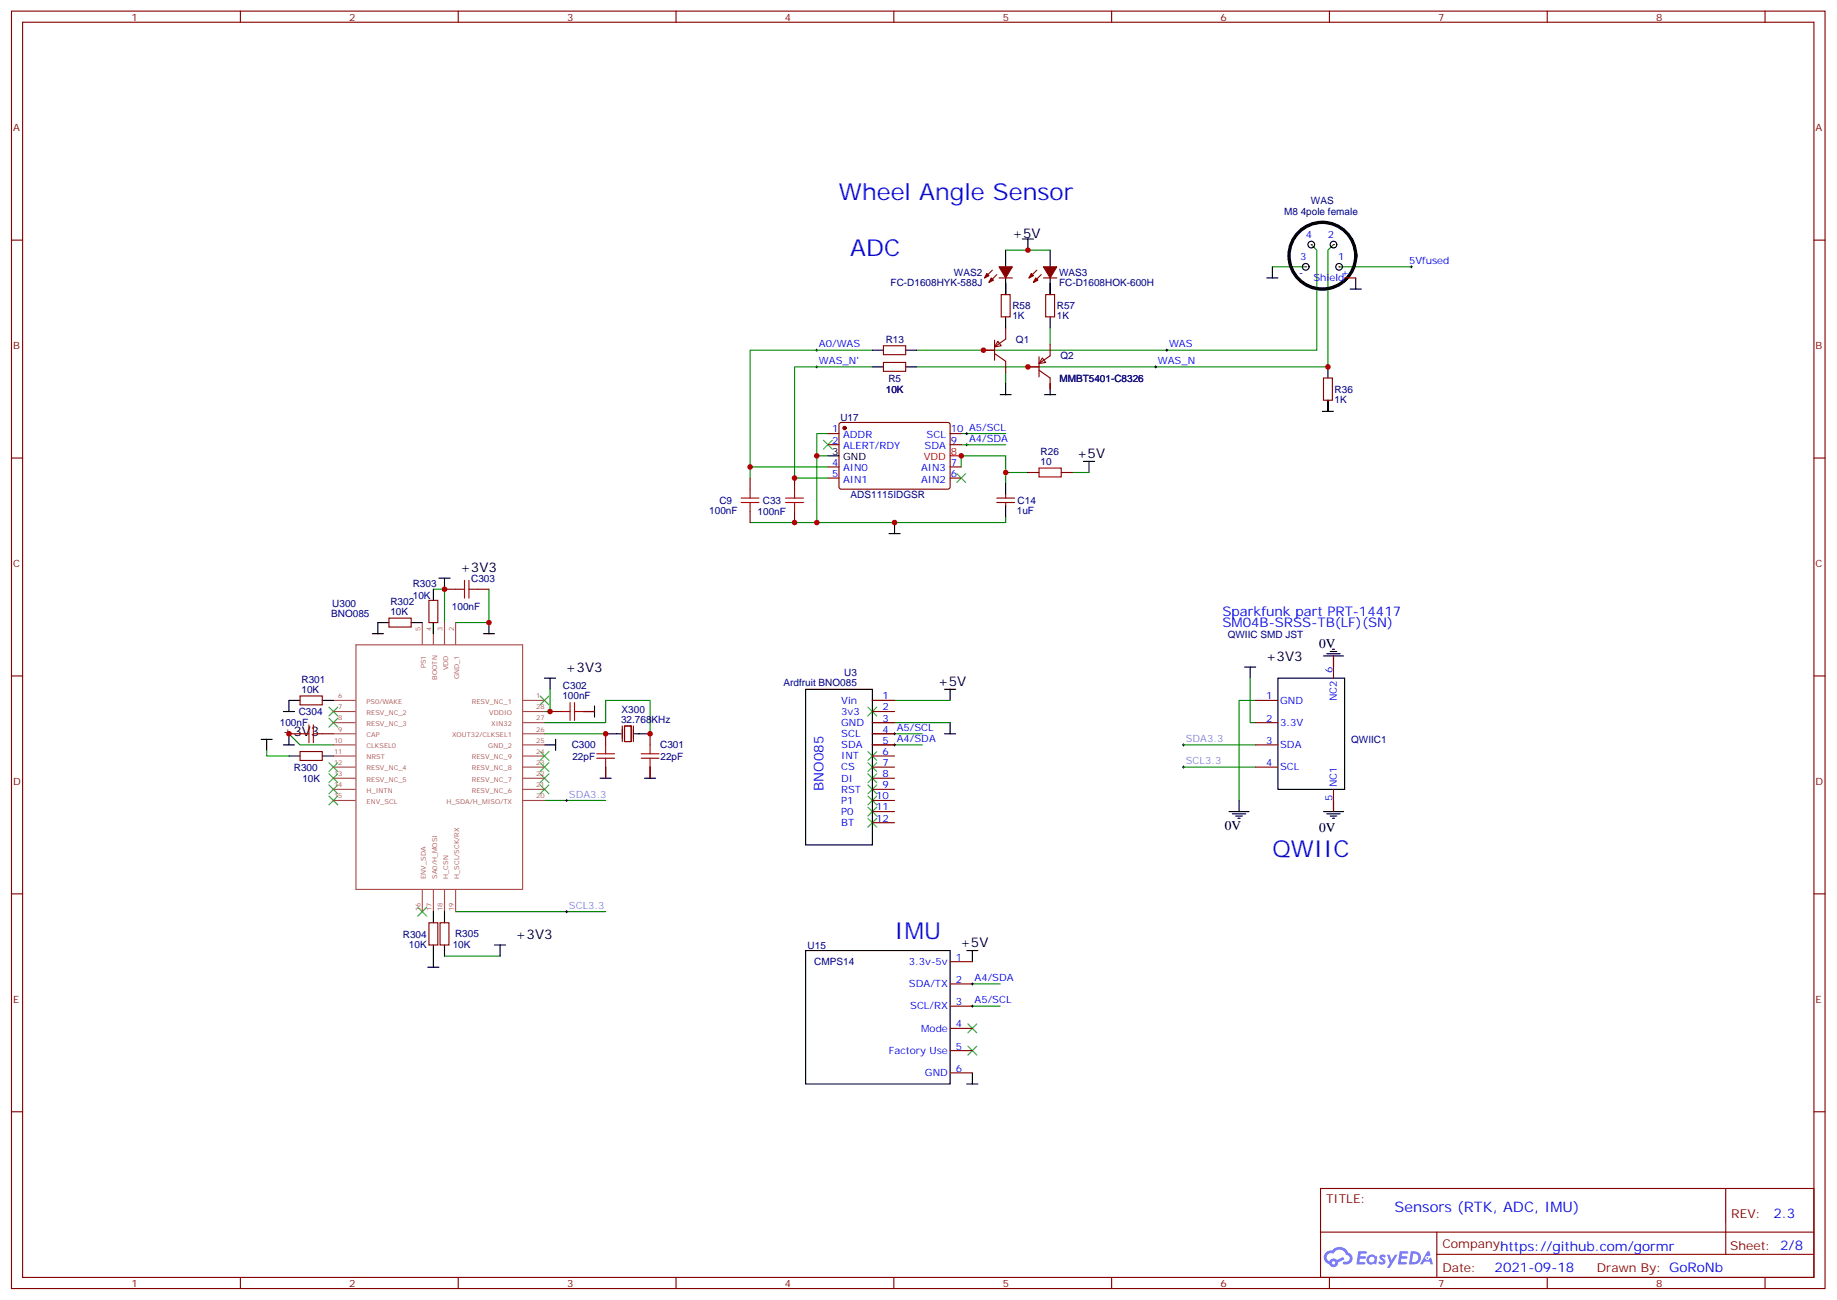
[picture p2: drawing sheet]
<svg xmlns="http://www.w3.org/2000/svg" width="583mm" height="413mm" viewBox="0 0 583 413" stroke-linecap="round" stroke-linejoin="round" font-family="sans-serif">
<g fill="none" stroke="#870000" stroke-width=".35">
<path d="M3.6 3.5h575.8v405.4h-575.8zM7.2 7.1h568.7v398.2h-568.7zM76.3 3.5v3.6M145.5 3.5v3.6M214.6 3.5v3.6M283.8 3.5v3.6M352.9 3.5v3.6M422 3.5v3.6M491.2 3.5v3.6M560.3 3.5v3.6M3.6 76.2h3.6M575.9 76.2h3.5"/>
<path d="M3.6 145.3h3.6M575.9 145.3h3.5M3.6 214.5h3.6M575.9 214.5h3.5M3.6 283.6h3.6M575.9 283.6h3.5M3.6 352.8h3.6M575.9 352.8h3.5M419.2 377.1h156.7v28.2h-156.7zM547.8 377.1l.1 20.9M419.3 391h156.4M456.1 398h119.6"/>
<path d="M456.1 391v14.1M76.3 405.3v3.6M145.5 405.3v3.6M214.6 405.3v3.6M283.8 405.3v3.6M352.9 405.3v3.6M422 405.3v3.6M491.2 405.3v3.6M560.3 405.3v3.6"/>
</g>
<g fill="#5487ff">
<path d="M438.2 398.3a1.22 1.22 0 0 1 1.7 .3l-.4 .5a.47 .47 0 0 0-.3-.4 .47 .47 0 0 0-.5 .2l.2 .3a1.14 1.14 0 0 1 .7 1.7 1.14 1.14 0 0 1-1.9 0l-.2-.2 .5-.5 .7 .4a.29 .29 0 0 0 .4-.3 .29 .29 0 0 0-.3-.3 1.04 1.04 0 0 1-.6-1.7z"/>
<path d="M431.2 397h2.4l.3 .2-.1 .5-1.9 .1-.1 .8h1.5l.4 .4-.4 .4h-1.6l-.2 1.1h1.8l.1 .3-.1 .3-2.7 .1z"/>
<path d="M444.4 397.1l2.6 .1-.1 .5-1.8 .1-.1 .8h1.5l.3 .4-.4 .4h-1.5l-.2 1.1h1.7l.2 .3-.2 .3-2.6 .1z"/>
<path d="M453.1 397.1h.7l.3 1.2-.6 .3a.69 .69 0 0 0-1 .3 .69 .69 0 0 0 .5 1 .69 .69 0 0 0 .8-.7l.5-.2 .6 2.2h-.8l-.2-.9h-1.7l-.5 .9h-.9z"/>
<path d="M440.3 398.1h.8l.6 1.9 1.1-1.9h.9l-2.5 4.2h-.9l.9-1.5z"/>
<path d="M447.9 397.1l-.6 4.1h1.4a2.11 2.11 0 0 0 2.4-2.1 2.11 2.11 0 0 0-2.5-2zM448.6 397.8a1.43 1.43 0 0 1 1.7 1.6 1.43 1.43 0 0 1-2.1 1.1z"/>
<path d="M434.2 398.7a1.54 1.54 0 0 0-.1 2.1 1.54 1.54 0 0 0 2.2 .2l.6 .2 .3-2.3-.6-.3a1.49 1.49 0 0 0-2.4 .1zM434.5 399.7a.94 .94 0 0 1 1.8 0 .94 .94 0 0 1-1.8 0z"/>
<path d="M420.9 397.4a2.18 2.18 0 0 0 1.1 3.7 1.44 1.44 0 0 0 1.6 1 1.44 1.44 0 0 0 1.2-1.5l2-1-.4-.8-2 1a1.47 1.47 0 0 0-2.4 .4 1.39 1.39 0 0 1-.7-1.9 1.39 1.39 0 0 1 2-.5 2.12 2.12 0 0 1 2.2-1.3 2.12 2.12 0 0 1 1.9 1.7 1.14 1.14 0 0 1 1.1 1.4 1.14 1.14 0 0 1-1.7 .8 .43 .43 0 0 0-.5 .3 .43 .43 0 0 0 .4 .5 1.98 1.98 0 0 0 2.5-1.2 1.98 1.98 0 0 0-1.2-2.5 3.1 3.1 0 0 0-5.3-.7l-.8 .1zM422.8 400.7a.55 .55 0 0 1 1.1 0 .55 .55 0 0 1-1.1 0z"/>
<circle cx="453.1" cy="399.2" r=".26"/>
</g>
<g fill="none" stroke="#3c3" stroke-width=".35">
<path d="M261.4 139.7l2.8 2.8M264.2 139.7l-2.8 2.8M303.7 150.3l2.9 2.8M306.6 150.3l-2.9 2.8M104.4 224.4l2.8 2.8M104.4 227.9l2.8 2.8M107.2 224.4l-2.8 2.8M107.2 227.9l-2.8 2.8M171.4 238.5l2.9 2.8M171.4 220.8l2.9 2.9M174.3 238.5l-2.9 2.8M174.3 220.8l-2.9 2.9"/>
<path d="M275.5 224.4l2.8 2.8M275.5 238.5l2.8 2.8M278.3 224.4l-2.8 2.8M278.3 238.5l-2.8 2.8M104.4 252.6l2.8 2.8M104.4 249.1l2.8 2.8M104.4 245.5l2.8 2.9M104.4 242l2.8 2.8M107.2 252.6l-2.8 2.8M107.2 249.1l-2.8 2.8M107.2 245.5l-2.8 2.9M107.2 242l-2.8 2.8"/>
<path d="M171.4 242l2.9 2.8M171.4 245.5l2.9 2.9M171.4 249.1l2.9 2.8M174.3 242l-2.9 2.8M174.3 245.5l-2.9 2.9M174.3 249.1l-2.9 2.8M275.5 242l2.8 2.8M275.5 245.5l2.8 2.9M275.5 249.1l2.8 2.8M275.5 252.6l2.8 2.8M275.5 256.1l2.8 2.8M275.5 259.6l2.8 2.9"/>
<path d="M278.3 242l-2.8 2.8M278.3 245.5l-2.8 2.9M278.3 249.1l-2.8 2.8M278.3 252.6l-2.8 2.8M278.3 256.1l-2.8 2.8M278.3 259.6l-2.8 2.9M132.6 287.9l2.9 2.8M135.5 287.9l-2.9 2.8M307.3 332l2.8 2.8M307.3 324.9l2.8 2.8M310.1 332l-2.8 2.8M310.1 324.9l-2.8 2.8"/>
</g>
<g fill="none" stroke="#008700" stroke-width=".35">
<path d="M319.3 79.4h14.1M416.3 77.6l1.7 1.8v31.7h-127M423.3 77.6l-1.7 1.8v37h-130.6M319.3 90v3.5M333.4 90v3.5M403.9 84.7h10.6M425.1 84.7h22.9M276.9 111.1h-38.8v37.1h24.7M276.9 116.4h-24.7v35.3h10.6M319.3 118.2v3.5M333.4 104.1v5.3M262.8 137.6h-3.5v7"/>
<path d="M305.2 137.6h14.1M333.4 121.7v1.8M421.6 127v3.5M238.1 148.2v3.5M252.2 151.7v1.8M262.8 144.6h-3.5v21.2h60v-1.8M305.2 148.2v-3.6h14.1v8.9M305.2 141.1h14.1M319.3 149.9h7M340.4 149.9h5.3M238.1 165.8h21.2M137.6 187h3.5v10.6"/>
<path d="M137.6 197.6v3.5M155.2 187v10.6h-10.6M174.6 218.7v7.1h-1.7M396.9 215.2v14.1h1.7M423.3 208.1v3.6M84.7 238.1v1.8h7M91.7 232.8l3.5 3.6h10.6M172.9 229.3h19.4v-7h14.1v10.5M172.9 232.8h19.4M185.2 225.8h3.5M276.9 229.3h24.7M276.9 232.8h15.9"/>
<path d="M276.9 236.4h15.9M276.9 222.3h24.7M375.7 236.4h22.9M398.6 222.3h-5.3v31.7M172.9 254h19.4M192.3 243.4v3.5M206.4 243.4v3.5M375.7 243.4h22.9M423.3 254v3.5M144.6 289.3h47.7M141.1 303.4h17.6M308.7 312.2h8.8"/>
<path d="M308.7 319.3h8.8"/>
</g>
<g fill="none" stroke="#000" stroke-width=".35">
<path d="M319.3 79.4v5.3M324.6 75.8h3.5M326.3 75.8v3.6M333.4 79.4v5.3M319.3 88.2v5.3M333.4 88.2v5.3M402.2 88.2h3.5M403.9 84.7v3.5M428.6 91.7h3.6M430.4 88.2v3.5M276.9 116.4h3.6M276.9 111.1h3.6"/>
<path d="M287.5 116.4h3.5M287.5 111.1h3.5M319.3 100.5v3.6M333.4 100.5v3.6M421.6 116.4v3.5M317.5 125.2h3.5M319.3 121.7v3.5M331.6 125.2h3.5M333.4 121.7v3.5M419.8 130.5h3.5M421.6 127v3.5M262.8 144.6h3.5"/>
<path d="M319.3 153.5v3.5M344 146.4h3.5M345.7 146.4v3.5M282.2 169.3h3.6M284 165.8v3.5M319.3 160.5v3.5M119.9 197.6v3.5M139.3 183.4h3.6M141.1 183.4v3.6M155.2 197.6v3.5M118.2 201.1h3.5M153.5 201.1h3.5"/>
<path d="M172.9 215.2h3.5M174.6 215.2v3.5M255.8 218.7h21.1v49.4h-21.1zM299.9 218.7h3.5M301.6 218.7v3.6M395.1 211.7h3.5M396.9 211.7v3.5M420.2 208.1h6.3M421.2 207.4h4.2M422.3 206.7h2.1M423 206h.7M423.3 208.1v3.6"/>
<path d="M82.9 234.6h3.5M84.7 234.6v3.5M90 225.8h3.5M90 236.4h3.5M91.7 222.3v3.5M91.7 232.8v3.6M172.9 236.4h3.5M176.4 234.6v3.5M185.2 225.8h3.5M188.7 224v3.5M299.9 232.8h3.5M301.6 229.3v3.5"/>
<path d="M190.5 246.9h3.5M192.3 243.4v3.5M204.6 246.9h3.5M206.4 243.4v3.5M390.2 257.5h6.3M391.2 258.2h4.3M392.3 258.9h2.1M393 259.6h.7M393.3 254v3.5M420.2 257.5h6.3M421.2 258.2h4.2M422.3 258.9h2.1"/>
<path d="M423 259.6h.7M423.3 254v3.5M157 299.9h3.5M158.7 299.9v3.5M135.8 306.9h3.5M137.6 303.4v3.5M255.8 301.6h45.8v42.4h-45.8zM306.9 301.6h3.5M308.7 301.6v3.6M306.9 344h3.5M308.7 340.4v3.6"/>
</g>
<g fill="none" stroke="#000" stroke-width=".32">
<path d="M447.7 84.7h.7M448 84.3v.7M258.9 116.4h.7M258.9 111.1h.7M259.3 110.8v.7M259.3 116.1v.7M366.5 116.4h.7M366.9 116.1v.7M370.1 111.1h.7M370.4 110.8v.7M306.6 137.6h.7M306.9 137.2v.7"/>
<path d="M306.6 141.1h.7M306.9 140.8v.7M283.6 236.4h.7M283.6 232.8h.7M284 232.5v.7M284 236v.7M375.4 236.4h.7M375.7 236v.7M179.6 254h.7M179.9 253.6v.8M375.4 243.4h.7M375.7 243.1v.7"/>
<path d="M179.6 289.3h.7M179.9 288.9v.7M308.3 319.3h.7M308.3 312.2h.7M308.7 311.9v.7M308.7 318.9v.7"/>
</g>
<g fill="none" stroke="#870000" stroke-width=".35">
<path d="M315 85.7l-2.4 2.5M316.4 87.1l-2.4 2.5M317.1 88.2h4.3M317.9 93.5h2.8v7h-2.8zM329.1 85.7l-2.4 2.5M330.6 87.1l-2.5 2.5M331.3 88.2h4.2M332 93.5h2.8v7h-2.8zM280.5 115h7v2.8h-7zM280.5 109.7h7v2.8h-7zM312.2 111.1h3.5M315.7 112.2l3.6 2.5v3.5"/>
<path d="M315.7 108v6.3M316.8 108.3l1.1 1.4-2.2 .4zM319.3 104.1v3.5l-3.6 2.5M326.3 116.4h3.5M329.8 113.2v6.4M329.8 117.5l3.6 2.4v3.6M330.9 113.6l1.1 1.4-2.2 .4zM333.4 109.4v3.5l-3.6 2.5M420.2 119.9h2.8v7.1h-2.8zM262.8 137.6h3.5M266.6 134.3l.5-.2h34.1l.4 .7v20l-.7 .4h-34.1l-.5-.7v-19.7zM301.6 137.6h3.6"/>
<path d="M238.1 151.7v3.5M252.2 151.7v3.5M262.8 141.1h3.5M262.8 148.2h3.5M262.8 151.7h3.5M301.6 141.1h3.6M301.6 148.2h3.6M301.6 151.7h3.6M316.4 158h5.7M316.4 159.5h5.7M319.3 157v1M319.3 159.5v1"/>
<path d="M238.1 162.3v3.5M252.2 162.3v3.5M276.9 222.3h7.1M276.9 225.8h7.1M276.9 229.3h7.1M276.9 232.8h7.1M276.9 236.4h7.1M276.9 239.9h7.1M276.9 243.4h7.1M276.9 246.9h7.1M276.9 250.5h7.1M276.9 254h7.1"/>
<path d="M276.9 257.5h7.1M276.9 261.1h7.1M301.6 305.2h7.1M301.6 312.2h7.1M301.6 319.3h7.1M301.6 326.3h7.1M301.6 333.4h7.1M301.6 340.4h7.1"/>
</g>
<path d="M235.3 159.5h5.6M235.3 158h5.6M238.1 155.2v2.8M238.1 159.5v2.8M249.4 159.5h5.7M249.4 158h5.7M252.2 155.2v2.8M252.2 159.5v2.8" fill="none" stroke="#a10000" stroke-width=".35"/>
<g fill="#870000" stroke="#870000" stroke-width=".35">
<path d="M317.1 84.7h4.3l-2.1 3.5z"/>
<path d="M314.7 88.2l.7 .7-1.4 .7z"/>
<path d="M313.3 86.8l.7 .7-1.4 .7z"/>
<path d="M331.3 84.7h4.2l-2.1 3.5z"/>
<path d="M328.8 88.2l.7 .7-1.4 .7z"/>
<path d="M327.4 86.8l.7 .7-1.4 .7z"/>
<circle cx="268.1" cy="135.8" r=".53"/>
</g>
<path d="M301.6 144.6h3.6" fill="none" stroke="#f00" stroke-width=".35"/>
<circle cx="419.8" cy="81.1" r="10.6" fill="none" stroke="#000" stroke-width="1.1"/>
<g fill="#870000">
<circle cx="425.1" cy="84.7" r=".18"/>
<circle cx="414.5" cy="84.7" r=".18"/>
<circle cx="416.3" cy="77.6" r=".18"/>
<circle cx="423.3" cy="77.6" r=".18"/>
</g>
<g fill="none" stroke="#000" stroke-width=".35">
<path d="M119.9 197.6h3.6M130.5 197.6h3.6M137.6 187v3.5M137.6 197.6v3.5M405.7 215.2h21.2v35.3h-21.2zM91.7 239.9h3.5M91.7 222.3h3.5M102.3 239.9h3.5M102.3 222.3h3.5M192.3 232.8h4.9M201.4 232.8h5M137.6 289.3v3.5"/>
<path d="M137.6 299.9v3.5M141.1 289.3v3.5M141.1 299.9v3.5"/>
<circle cx="416.3" cy="77.6" r="1.06"/>
<circle cx="423.3" cy="77.6" r="1.06"/>
<circle cx="414.5" cy="84.7" r="1.06"/>
<circle cx="425.1" cy="84.7" r="1.06"/>
</g>
<g fill="none" stroke="#870000" stroke-width=".35">
<path d="M426.9 88.2h3.5M326.3 149.9h3.5M336.9 149.9h3.5M123.5 196.1h7v2.9h-7zM136.2 190.5h2.8v7.1h-2.8zM141.1 187h3.5M151.7 187h3.5M423.3 208.1v7.1M91.7 232.8h3.5M95.2 238.5h7.1v2.8h-7.1zM95.2 220.8h7.1v2.9h-7.1zM102.3 232.8h3.5"/>
<path d="M174.6 225.8h3.6M185.2 225.8h3.5M192.3 232.8v3.6M197.6 230.4v4.9M198.3 230.4h2.1v4.9h-2.1zM201.1 230.4v4.9M206.4 232.8v3.6M398.6 222.3h7.1M398.6 229.3h7.1M398.6 236.4h7.1M192.3 243.4v3.5M206.4 243.4v3.5"/>
<path d="M398.6 243.4h7.1M423.3 250.5v7M136.2 292.8h2.8v7.1h-2.8zM139.7 292.8h2.8v7.1h-2.8z"/>
</g>
<g fill="none" stroke="#a64a4a" stroke-width=".35">
<path d="M134.1 197.6v6.9M137.6 197.6v6.9M141.1 197.6v6.9M144.6 197.6v6.9M113 204.6h52.9v77.6h-52.9zM105.8 222.3h7M105.8 225.8h7M105.8 229.3h7M105.8 232.8h7M105.8 236.4h7M105.8 239.9h7M165.9 222.3h7"/>
<path d="M165.9 225.8h7M165.9 229.3h7M165.9 232.8h7M165.9 236.4h7M165.9 239.9h7M105.8 243.4h7M105.8 246.9h7M105.8 250.5h7M105.8 254h7M165.9 243.4h7M165.9 246.9h7M165.9 250.5h7"/>
<path d="M165.9 254h7M134.1 282.3v7M137.6 282.3v7M141.1 282.3v7M144.6 282.3v7"/>
</g>
<g fill="none" stroke="#a10000" stroke-width=".35">
<path d="M329.8 148.5h7.1v2.8h-7.1zM144.6 187h2.9M147.5 184.2v5.6M148.9 184.2v5.6M148.9 187h2.8M95.2 232.8h2.9M98.1 230v5.7M99.5 230v5.7M99.5 232.8h2.8M178.2 225.8h2.8M181 223v5.6M182.4 223v5.6"/>
<path d="M182.4 225.8h2.8M189.4 239.2h5.7M192.3 236.4v2.8M203.6 239.2h5.6M206.4 236.4v2.8M189.4 240.6h5.7M192.3 240.6v2.8M203.6 240.6h5.6M206.4 240.6v2.8"/>
</g>
<g fill="#c00">
<circle cx="252.2" cy="151.7" r=".88"/>
<circle cx="238.1" cy="148.2" r=".88"/>
<circle cx="252.2" cy="165.8" r=".88"/>
<circle cx="259.3" cy="165.8" r=".88"/>
<circle cx="259.3" cy="144.6" r=".88"/>
<circle cx="326.3" cy="79.4" r=".88"/>
<circle cx="326.3" cy="116.4" r=".88"/>
<circle cx="319.3" cy="149.9" r=".88"/>
<circle cx="312.2" cy="111.1" r=".88"/>
<circle cx="284" cy="165.8" r=".88"/>
<circle cx="421.6" cy="116.4" r=".88"/>
<circle cx="305.2" cy="144.6" r=".88"/>
<circle cx="192.3" cy="232.8" r=".88"/>
<circle cx="206.4" cy="232.8" r=".88"/>
<circle cx="174.6" cy="225.8" r=".88"/>
<circle cx="155.2" cy="197.6" r=".88"/>
<circle cx="141.1" cy="187" r=".88"/>
<circle cx="91.7" cy="232.8" r=".88"/>
</g>
<g font-size="7.4" fill="#00f">
<text x="266.3" y="63.5">Wheel Angle Sensor</text>
<text x="269.9" y="81.1">ADC</text>
<text x="403.9" y="272">QWIIC</text>
<text x="284" y="298.1">IMU</text>
</g>
<text font-size="4.6" fill="#00f" x="442.7" y="384.5">Sensors (RTK, ADC, IMU)</text>
<g font-size="4.2">
<text x="321.4" y="75.5">+5V</text>
<text x="341.8" y="145.3">+5V</text>
<text x="146.1" y="181.4">+3V3</text>
<text x="401.8" y="209.6">+3V3</text>
<text x="418.7" y="205.7">0V</text>
<text x="179.6" y="213.2">+3V3</text>
<text x="297.7" y="217.6">+5V</text>
<text x="89.7" y="233.5">+3V3</text>
<text x="388.8" y="263.5">0V</text>
<text x="418.8" y="264">0V</text>
<text x="163.7" y="297.8">+3V3</text>
<text x="304.8" y="300.5">+5V</text>
</g>
<g font-size="4.2" fill="#00f">
<text x="388.1" y="195.4">Sparkfunk part PRT-14417</text>
<text x="388.1" y="199">SM04B-SRSS-TB(LF)(SN)</text>
<text x="261.4" y="251" transform="rotate(-90 261.4 251)">BNO085</text>
<text x="563" y="386.4">2.3</text>
<text x="474.5" y="403.7">2021-09-18</text>
</g>
<g font-size="3.9" fill="#800">
<text x="421" y="381.7">TITLE:</text>
<text x="549.6" y="386.4">REV:</text>
<text x="457.9" y="395.9">Company:https://github.com/gormr</text>
<text x="549.3" y="396.5">Sheet: 2/8</text>
<text x="457.9" y="403.6">Date:</text>
<text x="506.9" y="403.7">Drawn By: GoRoNb</text>
</g>
<g font-size="3.2" fill="#800">
<text x="41.7" y="6.5">1</text>
<text x="110.9" y="6.5">2</text>
<text x="180" y="6.5">3</text>
<text x="249.2" y="6.5">4</text>
<text x="318.3" y="6.5">5</text>
<text x="387.5" y="6.5">6</text>
<text x="456.6" y="6.5">7</text>
<text x="525.8" y="6.5">8</text>
<text x="4.2" y="41.6">A</text>
<text x="576.4" y="41.6">A</text>
<text x="4.2" y="110.8">B</text>
<text x="576.4" y="110.8">B</text>
<text x="4.2" y="179.9">C</text>
<text x="576.4" y="179.9">C</text>
<text x="4.2" y="249.1">D</text>
<text x="576.4" y="249.1">D</text>
<text x="4.2" y="318.2">E</text>
<text x="576.4" y="318.2">E</text>
<text x="41.7" y="408.3">1</text>
<text x="110.9" y="408.3">2</text>
<text x="180" y="408.3">3</text>
<text x="249.2" y="408.3">4</text>
<text x="318.3" y="408.3">5</text>
<text x="387.5" y="408.3">6</text>
<text x="456.6" y="408.3">7</text>
<text x="525.8" y="408.3">8</text>
</g>
<g font-size="3.2" fill="#000080">
<text x="416.2" y="64.6">WAS</text>
<text x="407.6" y="68.2">M8 4pole female</text>
<text x="302.9" y="87.6">WAS2</text>
<text x="336.2" y="87.6">WAS3</text>
<text x="282.7" y="90.7">FC-D1608HYK-588J</text>
<text x="336.2" y="90.8">FC-D1608HOK-600H</text>
<text x="321.4" y="101.3">1K</text>
<text x="321.4" y="98.2">R58</text>
<text x="335.5" y="101.3">1K</text>
<text x="335.5" y="98.2">R57</text>
<text x="281.2" y="108.7">R13</text>
<text x="322.5" y="108.8">Q1</text>
<text x="336.6" y="114.1">Q2</text>
<text x="281.2" y="124.6">10K</text>
<text x="282" y="121.1">R5</text>
<text x="336.3" y="121.1">MMBT5401-C8326</text>
<text x="423.7" y="124.6">R36</text>
<text x="423.7" y="127.8">1K</text>
<text x="266.8" y="133.4">U17</text>
<text x="330.4" y="147.5">10</text>
<text x="330.4" y="144.3">R26</text>
<text x="228.4" y="159.9">C9</text>
<text x="242.2" y="159.9">C33</text>
<text x="270" y="158.1">ADS1115IDGSR</text>
<text x="323" y="159.9">C14</text>
<text x="225.2" y="163.1">100nF</text>
<text x="240.5" y="163.4">100nF</text>
<text x="322.8" y="163.1">1uF</text>
<text x="149.6" y="184.6">C303</text>
<text x="123.9" y="192">R302</text>
<text x="131" y="186.4">R303</text>
<text x="131" y="189.9">10K</text>
<text x="105.1" y="195.8">BNO085</text>
<text x="105.5" y="192.6">U300</text>
<text x="123.9" y="195.1">10K</text>
<text x="143.5" y="193.4">100nF</text>
<text x="389.7" y="202.4">QWIIC SMD JST</text>
<text x="268" y="214.4">U3</text>
<text x="95.7" y="219.8">10K</text>
<text x="95.7" y="216.7">R301</text>
<text x="178.5" y="221.9">100nF</text>
<text x="178.7" y="218.7">C302</text>
<text x="248.8" y="217.7">Ardfruit BNO085</text>
<text x="94.8" y="226.9">C304</text>
<text x="197.3" y="226.1">X300</text>
<text x="88.8" y="230.4">100nF</text>
<text x="197.2" y="229.3">32.768KHz</text>
<text x="181.5" y="237.5">C300</text>
<text x="209.6" y="237.5">C301</text>
<text x="428.9" y="235.9">QWIIC1</text>
<text x="93.3" y="244.5">R300</text>
<text x="181.7" y="241">22pF</text>
<text x="209.7" y="241">22pF</text>
<text x="96" y="248.1">10K</text>
<text x="127.9" y="297.5">R304</text>
<text x="144.5" y="297.5">R305</text>
<text x="129.8" y="300.7">10K</text>
<text x="143.7" y="300.7">10K</text>
<text x="256.4" y="301">U15</text>
<text x="258.5" y="306.3">CMPS14</text>
</g>
<g font-size="3.2" fill="#00f">
<text x="414.5" y="75.5">4</text>
<text x="421.6" y="75.5">2</text>
<text x="412.7" y="82.6">3</text>
<text x="424.8" y="82.6">1</text>
<text x="447.3" y="83.8">5Vfused</text>
<text x="412.4" y="87.5">-</text>
<text x="417" y="89.3">Shield</text>
<text x="425.8" y="87.5">+</text>
<text x="260" y="110.2">A0/WAS</text>
<text x="371.1" y="110.2">WAS</text>
<text x="260" y="115.5">WAS_N'</text>
<text x="367.6" y="115.5">WAS_N</text>
<text x="264.2" y="137.2">1</text>
<text x="301.8" y="137.2">10 A5/SCL</text>
<text x="264.2" y="140.8">2</text>
<text x="267.7" y="139">ADDR</text>
<text x="267.7" y="142.5">ALERT/RDY</text>
<text x="293.5" y="142.5">SDA</text>
<text x="294.2" y="139">SCL</text>
<text x="301.8" y="140.8">9</text>
<text x="307.6" y="140.2">A4/SDA</text>
<text x="264.2" y="147.8">4</text>
<text x="267.7" y="149.6">AIN0</text>
<text x="292.4" y="149.6">AIN3</text>
<text x="301.8" y="147.8">7</text>
<text x="264.2" y="151.3">5</text>
<text x="267.7" y="153.1">AIN1</text>
<text x="292.4" y="153.1">AIN2</text>
<text x="301.8" y="151.3">6</text>
<text x="423" y="213.4" transform="rotate(-90 423 213.4)">6</text>
<text x="280.2" y="221.9">1</text>
<text x="401.9" y="221.9">1</text>
<text x="267.1" y="223.3">Vin</text>
<text x="267.1" y="226.8">3v3</text>
<text x="280.2" y="225.4">2</text>
<text x="406.4" y="223.3">GND</text>
<text x="424.4" y="222.5" transform="rotate(-90 424.4 222.5)">NC2</text>
<text x="267.1" y="230.4">GND</text>
<text x="267.1" y="233.9">SCL</text>
<text x="280.2" y="229">3</text>
<text x="280.2" y="232.5">4</text>
<text x="284.7" y="232">A5/SCL</text>
<text x="401.9" y="229">2</text>
<text x="406.4" y="230.4">3.3V</text>
<text x="267.1" y="237.4">SDA</text>
<text x="280.2" y="236">5</text>
<text x="280.2" y="239.5">6</text>
<text x="284.7" y="235.5">A4/SDA</text>
<text x="401.9" y="236">3</text>
<text x="406.4" y="237.4">SDA</text>
<text x="267.1" y="240.9">INT</text>
<text x="267.1" y="244.5">CS</text>
<text x="280.2" y="243.1">7</text>
<text x="401.9" y="243.1">4</text>
<text x="406.4" y="244.5">SCL</text>
<text x="267.1" y="248">DI</text>
<text x="267.1" y="251.5">RST</text>
<text x="280.2" y="246.6">8</text>
<text x="280.2" y="250.1">9</text>
<text x="424.4" y="249.8" transform="rotate(-90 424.4 249.8)">NC1</text>
<text x="267.1" y="255.1">P1</text>
<text x="278.2" y="253.6">10</text>
<text x="278.2" y="257.2">11</text>
<text x="423" y="254.3" transform="rotate(-90 423 254.3)">5</text>
<text x="267.1" y="258.6">P0</text>
<text x="267.1" y="262.1">BT</text>
<text x="278.2" y="260.7">12</text>
<text x="303.4" y="304.8">1</text>
<text x="288.5" y="306.2">3.3v-5v</text>
<text x="303.4" y="311.9">2</text>
<text x="309.4" y="311.3">A4/SDA</text>
<text x="288.6" y="313.3">SDA/TX</text>
<text x="288.9" y="320.3">SCL/RX</text>
<text x="303.4" y="318.9">3</text>
<text x="309.4" y="318.4">A5/SCL</text>
<text x="292.5" y="327.4">Mode</text>
<text x="303.4" y="326">4</text>
<text x="282.2" y="334.4">Factory Use</text>
<text x="303.4" y="333">5</text>
<text x="293.6" y="341.5">GND</text>
<text x="303.4" y="340.1">6</text>
</g>
<g font-size="3.2">
<text x="264.2" y="144.3">3</text>
<text x="267.7" y="146.1">GND</text>
</g>
<g font-size="3.2" fill="#f00">
<text x="293.3" y="146.1">VDD</text>
<text x="301.8" y="144.3">8</text>
</g>
<g font-size="3.2" fill="#8080ff">
<text x="376.4" y="235.5">SDA3.3</text>
<text x="376.4" y="242.5">SCL3.3</text>
<text x="180.6" y="253.1">SDA3.3</text>
<text x="180.6" y="288.4">SCL3.3</text>
</g>
<g font-size="2.1" fill="#a54b4b">
<text x="133.5" y="200.3" transform="rotate(-90 133.5 200.3)">5</text>
<text x="137" y="200.3" transform="rotate(-90 137 200.3)">4</text>
<text x="140.5" y="200.3" transform="rotate(-90 140.5 200.3)">3</text>
<text x="144.1" y="200.3" transform="rotate(-90 144.1 200.3)">2</text>
<text x="135.2" y="212" transform="rotate(-90 135.2 212)">PS1</text>
<text x="138.7" y="215.6" transform="rotate(-90 138.7 215.6)">BOOTN</text>
<text x="142.3" y="212.7" transform="rotate(-90 142.3 212.7)">VDD</text>
<text x="145.8" y="215.5" transform="rotate(-90 145.8 215.5)">GND_1</text>
<text x="107.4" y="221.6">6</text>
<text x="170.2" y="221.6">1</text>
<text x="107.4" y="225.1">7</text>
<text x="116.4" y="223.3">PS0/WAKE</text>
<text x="116.4" y="226.8">RESV_NC_2</text>
<text x="149.8" y="223.3">RESV_NC_1</text>
<text x="155.3" y="226.8">VDDIO</text>
<text x="170.2" y="225.1">28</text>
<text x="107.4" y="228.6">8</text>
<text x="107.4" y="232.1">9</text>
<text x="116.4" y="230.3">RESV_NC_3</text>
<text x="116.4" y="233.9">CAP</text>
<text x="143.5" y="233.9">XOUT32/CLKSEL1</text>
<text x="155.9" y="230.3">XIN32</text>
<text x="170.2" y="232.1">26</text>
<text x="170.2" y="228.6">27</text>
<text x="106" y="235.7">10</text>
<text x="106" y="239.2">11</text>
<text x="116.4" y="237.4">CLKSEL0</text>
<text x="155" y="237.4">GND_2</text>
<text x="170.2" y="239.2">24</text>
<text x="170.2" y="235.7">25</text>
<text x="106" y="242.7">12</text>
<text x="116.4" y="240.9">NRST</text>
<text x="116.4" y="244.5">RESV_NC_4</text>
<text x="149.8" y="244.5">RESV_NC_8</text>
<text x="149.8" y="240.9">RESV_NC_9</text>
<text x="170.2" y="242.7">23</text>
<text x="106" y="246.2">13</text>
<text x="106" y="249.8">14</text>
<text x="116.4" y="248">RESV_NC_5</text>
<text x="116.4" y="251.5">H_INTN</text>
<text x="149.8" y="251.5">RESV_NC_6</text>
<text x="149.8" y="248">RESV_NC_7</text>
<text x="170.2" y="249.8">21</text>
<text x="170.2" y="246.2">22</text>
<text x="106" y="253.3">15</text>
<text x="116.4" y="255">ENV_SCL</text>
<text x="141.7" y="255">H_SDA/H_MISO/TX</text>
<text x="170.2" y="253.3">20</text>
<text x="135.2" y="278.9" transform="rotate(-90 135.2 278.9)">ENV_SDA</text>
<text x="138.7" y="278.9" transform="rotate(-90 138.7 278.9)">SA0/H_MOSI</text>
<text x="142.3" y="278.9" transform="rotate(-90 142.3 278.9)">H_CSN</text>
<text x="145.8" y="278.9" transform="rotate(-90 145.8 278.9)">H_SCL/SCK/RX</text>
<text x="133.5" y="289.2" transform="rotate(-90 133.5 289.2)">16</text>
<text x="137" y="289.2" transform="rotate(-90 137 289.2)">17</text>
<text x="140.5" y="289.2" transform="rotate(-90 140.5 289.2)">18</text>
<text x="144.1" y="289.2" transform="rotate(-90 144.1 289.2)">19</text>
</g>
</svg>
